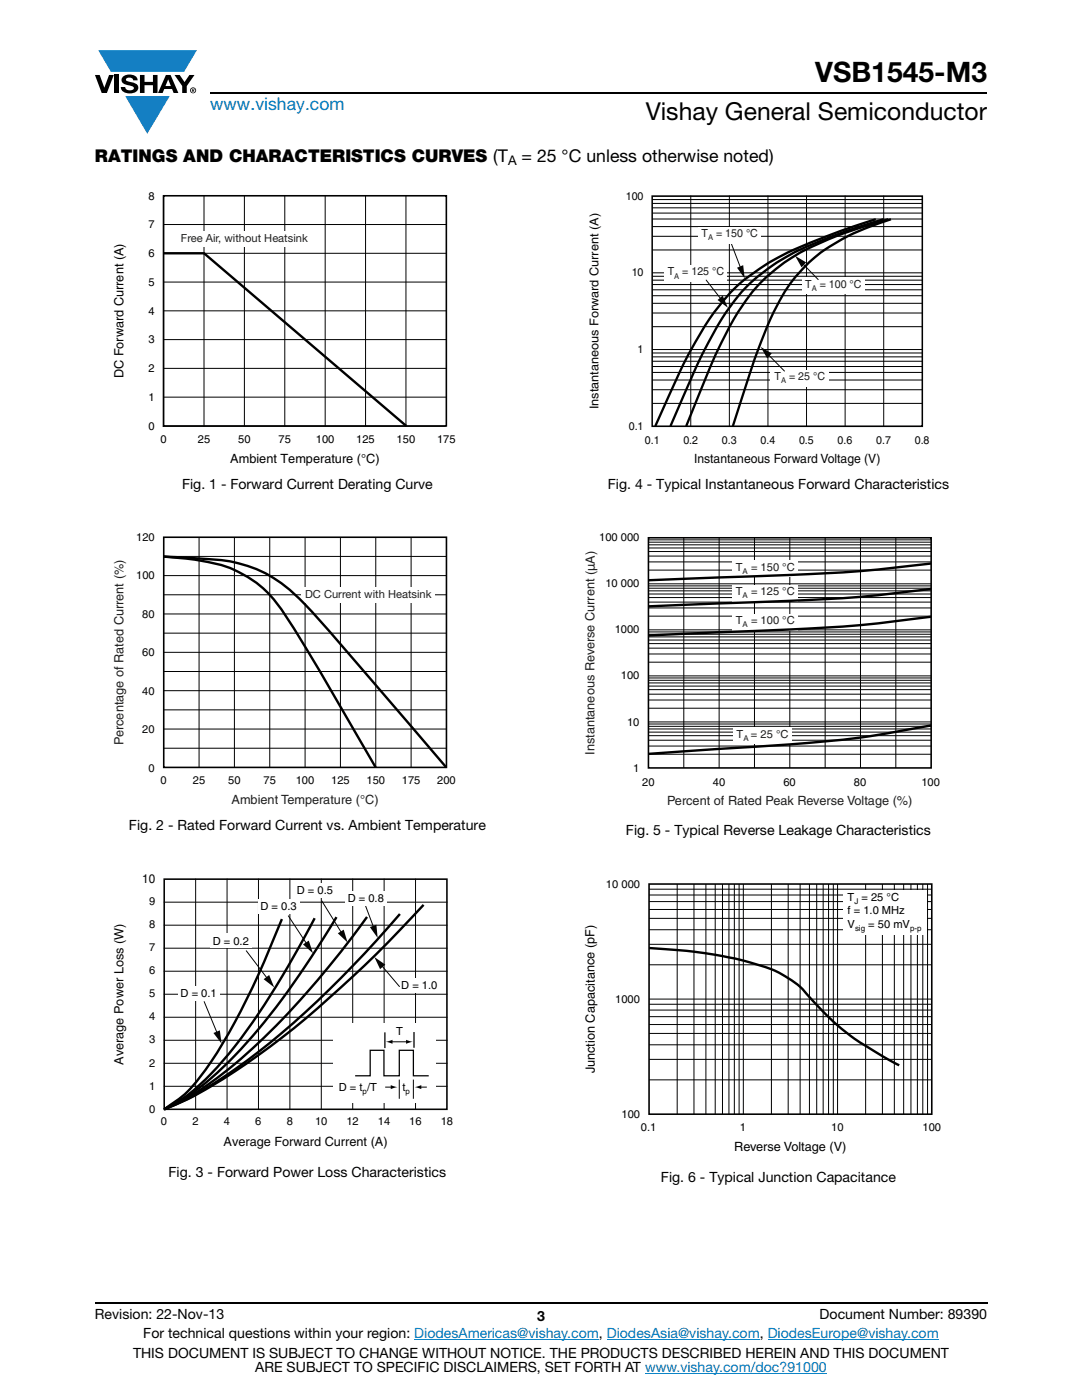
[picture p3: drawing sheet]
<svg xmlns="http://www.w3.org/2000/svg" width="216mm" height="279mm" viewBox="0 0 216 279" stroke-linecap="round" stroke-linejoin="round" font-family="sans-serif">
<g fill="#147fc3">
<path d="M19.6 10h19.7l-2.6 4.3h-1.1h-13.5z"/>
<path d="M25 19.2h8.9l-4.5 7.5z"/>
</g>
<g fill="#000">
<path d="M18.9 15h1l.9 2.5 1-2.5h.9l-1.4 3.6h-1zM22.9 15h.9v3.6h-.9zM24.6 15.3a2.1 2.1 0 0 1 2.8 .3l.1 .4h-.9a.79 .79 0 0 0-.7-.5 .79 .79 0 0 0-.8 .4l.3 .3 1 .2a1.08 1.08 0 0 1 1.2 1 1.08 1.08 0 0 1-1.1 1.2 1.73 1.73 0 0 1-2.4-1.2h.9a.96 .96 0 0 0 .8 .6 .96 .96 0 0 0 .9-.4 1.31 1.31 0 0 0-1.2-.6 1.03 1.03 0 0 1-1.1-.6 1.03 1.03 0 0 1 .2-1.1zM27.9 15h.9v1.3h1.7v-1.3h.9v3.6h-.9v-1.6h-1.7v1.6h-.9zM34.8 15h1.1l.9 1.4 1-1.4h1l-1.5 2.2v1.4h-.9v-1.4z"/>
<path d="M33.6 15.9l.5 1.3h-1.1zM33.1 15l-1.6 3.6h1l.3-.8h1.5l.3 .8h1l-1.6-3.6z"/>
<path d="M38.4 17.8h.2v.2h-.2zM38.3 17.7v.7h.1v-.3l.4 .3-.2-.3 .2-.2-.1-.2z"/>
<path d="M38.1 18a.46 .46 0 0 1 .9 0 .46 .46 0 0 1-.9 0zM37.9 18a.6 .6 0 0 0 1.2 0 .6 .6 0 0 0-1.2 0z"/>
</g>
<path d="M42 18.6h155M18.9 260h178.1" fill="none" stroke="#000" stroke-width=".36"/>
<path d="M82.7 267.3h36.8M121.1 267.3h30.5M128.7 274h36.3M153.2 267.3h34.1" fill="none" stroke="#007ec4" stroke-width=".2"/>
<path d="M22.4 37.9h68.5v55h-68.5z" fill="#fff"/>
<path d="M32.6 39.1h56.5v45.9h-56.5z" fill="none" stroke="#000" stroke-width=".32"/>
<g fill="none" stroke="#000" stroke-width=".2">
<path d="M32.6 39.1v46h56.2M40.7 39.1v45.9M48.8 39.1v45.9M56.8 39.1v45.9M64.9 39.1v45.9M72.9 39.1v45.9M81 39.1v45.9M32.6 56.3h56.5M32.6 50.6h56.5M32.6 44.8h56.5M32.6 79.3h56.5M32.6 62h56.5"/>
<path d="M32.6 67.8h56.5M32.6 73.5h56.5"/>
</g>
<path d="M32.6 50.5h8.1l40.4 34.5" fill="none" stroke="#000" stroke-width=".48"/>
<g fill="#fff">
<path d="M35.5 46.1h26.5v3.1h-26.5z"/>
<path d="M22.4 106h68.5v55h-68.5z"/>
</g>
<path d="M32.7 107.2h56.4v46h-56.4z" fill="none" stroke="#000" stroke-width=".32"/>
<g fill="none" stroke="#000" stroke-width=".2">
<path d="M32.7 111h56.4M32.7 114.9h56.4M32.7 118.7h56.4M39.7 107.2v46M46.8 107.2v46M53.8 107.2v46M60.9 107.2v46M67.9 107.2v46M75 107.2v46M82 107.2v46M32.7 122.5h56.4M32.7 126.4h56.4"/>
<path d="M32.7 130.2h56.4M32.7 134h56.4M32.7 137.8h56.4M32.7 141.7h56.4M32.7 145.5h56.4M32.7 149.3h56.4"/>
</g>
<path d="M60.2 117.1h26.6v3.2h-26.6z" fill="#fff"/>
<path d="M75 153.2l-4.7-8a370.7 370.7 0 0 0-14.8-24.4 22.8 22.8 0 0 0-15.8-9l-7-.7 7 .4a28.4 28.4 0 0 1 14.8 3.8 39 39 0 0 1 8.9 8.1l25.7 29.8" fill="none" stroke="#000" stroke-width=".48"/>
<path d="M22.4 174.2h68v55h-68z" fill="#fff"/>
<path d="M32.8 175.5h56.4v45.9h-56.4z" fill="none" stroke="#050504" stroke-width=".32"/>
<g fill="none" stroke="#050504" stroke-width=".2">
<path d="M39 175.5v45.9M45.3 175.5v45.9M51.6 175.5v45.9M57.8 175.5v45.9M64.1 175.5v45.9M70.4 175.5v45.9M76.6 175.5v45.9M82.9 175.5v45.9M32.8 180h56.4M32.8 184.6h56.4M32.8 189.2h56.4M32.8 193.8h56.4"/>
<path d="M32.8 198.4h56.4M40.7 199.9l2.7 6.4M32.8 207.6h56.4M32.8 212.2h56.4M32.8 216.8h56.4M32.8 203h56.4"/>
</g>
<path d="M42.6 206.2l1.3-.6 .3 2.7z" fill="#050504"/>
<path d="M57.5 182.8l3.8 5.7" fill="none" stroke="#050504" stroke-width=".2"/>
<path d="M60.5 188.5l1.1-.8 .9 2.6z" fill="#050504"/>
<path d="M49.1 189.7l4.3 5.7" fill="none" stroke="#050504" stroke-width=".2"/>
<path d="M52.6 195.4l1.1-.8 1 2.5z" fill="#050504"/>
<path d="M72.5 179.5l2.1 5.7" fill="none" stroke="#050504" stroke-width=".2"/>
<path d="M73.8 185l1.3-.5 .3 2.7z" fill="#050504"/>
<path d="M64.2 179.8l4 6.5" fill="none" stroke="#050504" stroke-width=".2"/>
<path d="M67.4 186.3l1.2-.8 .8 2.6z" fill="#050504"/>
<g fill="#fff">
<path d="M35.5 196.7h8.3v3h-8.3z"/>
<path d="M41.9 186.3h8.3v3h-8.3z"/>
<path d="M51.4 179.5h8.4v2.9h-8.4z"/>
<path d="M58.7 176.2h8.3v2.9h-8.3z"/>
<path d="M68.8 177.8h8.4v2.9h-8.4z"/>
<path d="M79.5 195.3h8.4v2.9h-8.4z"/>
</g>
<path d="M76.1 192.6l3.6 4.3" fill="none" stroke="#050504" stroke-width=".2"/>
<path d="M74.7 191l2.2 1.5-1.1 .9z" fill="#050504"/>
<path d="M66.4 204.3h20.5v15.8h-20.5z" fill="#fff"/>
<path d="M70.9 214.7h3v-5.1h2.7v5.1h3.1v-5.1h2.8v5.1h3M76.8 206v3.2M82.6 206v3.1" fill="none" stroke="#000" stroke-width=".25"/>
<path d="M76.9 217h1.3M78 207.9h3.3M79.7 215.5v3.8M82.5 215.5v3.8M83.8 217h1.4" fill="none" stroke="#000" stroke-width=".2"/>
<path d="M77 207.9l1.3-.4v.8zM78 216.6l1.3 .4-1.3 .4zM81 207.5l1.4 .4-1.4 .4zM82.7 217l1.4-.4v.8z" fill="#000"/>
<path d="M56.3 183.4a154.9 154.9 0 0 1-14.1 28.4l-.6 .8a25.8 25.8 0 0 1-8.8 8.8M62.8 183.3l-2.3 4.2a136.5 136.5 0 0 1-17.3 25.6 33.1 33.1 0 0 1-10.4 8.3M67.1 183l-4.6 7.4a117.4 117.4 0 0 1-20.9 25.2l-1.2 1a33.8 33.8 0 0 1-7.6 4.8M73.2 183l-4.9 6.6-5.8 7a110.5 110.5 0 0 1-24.4 22.1l-5.3 2.7M79.8 182.4l-7.6 8.5-8.9 8.9-7.6 6.8-7.6 6a72 72 0 0 1-15.3 8.8M84.5 180.6l-10 10.4-10.6 9.7-7.6 6.4-8.2 5.9a76.1 76.1 0 0 1-15.3 8.4" fill="none" stroke="#000" stroke-width=".48"/>
<path d="M117.3 37.9h68.2v55.1h-68.2z" fill="#fff"/>
<g fill="none" stroke="#000" stroke-width=".2">
<path d="M130.1 39.8h53.9M137.8 39.1v46M145.5 39.1v46M153.2 39.1v46M160.9 39.1v46M168.6 39.1v46M176.3 39.1v46M130.1 59h53.9M130.1 55.9h53.9M130.1 56.8h53.9M130.1 57.8h53.9M130.1 55.1h53.9"/>
<path d="M130.1 54.4h53.9M130.1 49.9h53.9M130.1 47.2h53.9M130.1 45.2h53.9M130.1 43.7h53.9M130.1 40.6h53.9M130.1 41.5h53.9M130.1 42.5h53.9M130.1 77.8h53.9M130.1 75.8h53.9M130.1 74.3h53.9M130.1 71.2h53.9"/>
<path d="M130.1 72.1h53.9M130.1 73.1h53.9M130.1 70.4h53.9M130.1 69.8h53.9M130.1 65.2h53.9M130.1 62.5h53.9M130.1 60.5h53.9M130.1 80.5h53.9"/>
</g>
<path d="M130.1 39.1h53.9v46h-53.9z" fill="none" stroke="#000" stroke-width=".31"/>
<path d="M145.9 48.6l1.9 5" fill="none" stroke="#050504" stroke-width=".2"/>
<path d="M147.1 53.4l1.2-.5 .3 2.7z" fill="#050504"/>
<g fill="#fff">
<path d="M139.4 45.2h12.5v3.4h-12.5z"/>
<path d="M132.6 52.9h12.5v3.4h-12.5z"/>
<path d="M160.1 55.3h12.4v3.4h-12.4z"/>
</g>
<path d="M140.9 55.9l3.1 3.9" fill="none" stroke="#050504" stroke-width=".2"/>
<path d="M143.2 59.9l1-.9 1.1 2.4z" fill="#050504"/>
<path d="M160.1 52.5l3.2 3.3" fill="none" stroke="#050504" stroke-width=".2"/>
<path d="M158.6 51.1l2.3 1.3-1 1z" fill="#050504"/>
<path d="M153.8 73.8h11.6v3.4h-11.6z" fill="#fff"/>
<path d="M153.2 70.7l3.3 3.4" fill="none" stroke="#050504" stroke-width=".2"/>
<path d="M151.8 69.2l2.2 1.3-.9 1z" fill="#050504"/>
<path d="M174.8 43.8l-7.7 2.6a69.6 69.6 0 0 0-14.9 6.8 35.2 35.2 0 0 0-12.5 13.5 128 128 0 0 0-8 16.3l-.9 2M176.3 43.8l-2 .6a99.9 99.9 0 0 0-17.4 6.9 34.4 34.4 0 0 0-14.2 14.6 163.2 163.2 0 0 0-8.5 18.1l-.4 1M177.2 43.8l-.6 .2a74.3 74.3 0 0 0-18.7 7.5 33.3 33.3 0 0 0-12.3 13.6 180.4 180.4 0 0 0-8.7 19.9M177.8 43.8a41.9 41.9 0 0 0-16.4 8.6 32.5 32.5 0 0 0-8 12 208.6 208.6 0 0 0-7.2 20.6" fill="none" stroke="#000" stroke-width=".47"/>
<path d="M116.5 106h71.1v55.1h-71.1z" fill="#fff"/>
<g fill="none" stroke="#000" stroke-width=".2">
<path d="M129.4 119.3h56.4M129.4 117.4h56.4M129.4 117.9h56.4M129.4 118.5h56.4M129.4 116.9h56.4M129.4 116.5h56.4M129.4 113.8h56.4M129.4 112.1h56.4M129.4 111h56.4M129.4 110.1h56.4M129.4 108.2h56.4M129.4 108.7h56.4"/>
<path d="M129.4 109.4h56.4M129.4 107.7h56.4M136.4 107.3v46M143.5 107.3v46M150.5 107.3v46M157.6 107.3v46M164.6 107.3v46M171.7 107.3v46M178.8 107.3v46M129.4 139.7h56.4M129.4 138.5h56.4M129.4 137.6h56.4"/>
<path d="M129.4 135.8h56.4M129.4 136.3h56.4M129.4 136.9h56.4M129.4 135.3h56.4M129.4 134.9h56.4M129.4 132.2h56.4M129.4 130.5h56.4M129.4 129.4h56.4M129.4 128.4h56.4M129.4 126.6h56.4M129.4 127.1h56.4M129.4 127.7h56.4"/>
<path d="M129.4 126.1h56.4M129.4 125.7h56.4M129.4 123h56.4M129.4 121.3h56.4M129.4 120.2h56.4M129.4 150.5h56.4M129.4 148.9h56.4M129.4 147.7h56.4M129.4 146.8h56.4M129.4 145h56.4M129.4 145.5h56.4M129.4 146.1h56.4"/>
<path d="M129.4 144.5h56.4M129.4 144.1h56.4M129.4 141.3h56.4"/>
</g>
<path d="M129.4 107.3h56.4v46h-56.4z" fill="none" stroke="#000" stroke-width=".32"/>
<g fill="#fff">
<path d="M146.2 111.8h13v3.4h-13z"/>
<path d="M146.3 145.1h11.7v3.4h-11.7z"/>
<path d="M146.2 122.5h13v3.4h-13z"/>
<path d="M146.2 116.7h13v3.4h-13z"/>
</g>
<path d="M185.8 117.5a376.7 376.7 0 0 1-42.3 2.9l-14.1 .6M185.8 112.5l-1.2 .1a414.8 414.8 0 0 1-42.3 2.7l-12.9 .5M185.8 123.1a356.5 356.5 0 0 1-42.3 3.1l-14.1 .6M185.8 144.8a248.9 248.9 0 0 1-40 4.5l-16.4 1.2" fill="none" stroke="#000" stroke-width=".48"/>
<path d="M116.5 175.2h71.3v55h-71.3z" fill="#fff"/>
<path d="M129.5 176.4h56.4v46h-56.4z" fill="none" stroke="#000" stroke-width=".32"/>
<g fill="none" stroke="#000" stroke-width=".2">
<path d="M129.5 178.6h56.4M129.5 179.9h56.4M129.5 177.5h56.4M135.1 176.4v46M138.5 176.4v46M140.9 176.4v46M142.7 176.4v46M144.2 176.4v46M145.5 176.4v46M146.5 176.4v46M147.5 176.4v46M148.3 176.4v46"/>
<path d="M153.9 176.4v46M157.3 176.4v46M159.7 176.4v46M161.5 176.4v46M163 176.4v46M164.3 176.4v46M165.3 176.4v46M166.3 176.4v46M167.1 176.4v46M172.7 176.4v46M176.1 176.4v46M178.5 176.4v46"/>
<path d="M180.3 176.4v46M181.8 176.4v46M183.1 176.4v46M184.1 176.4v46M185.1 176.4v46M129.5 199.4h56.4M129.5 192.5h56.4M129.5 188.5h56.4M129.5 185.5h56.4M129.5 183.3h56.4M129.5 181.5h56.4M129.5 215.5h56.4"/>
<path d="M129.5 211.4h56.4M129.5 208.5h56.4M129.5 206.2h56.4M129.5 201.6h56.4M129.5 202.9h56.4M129.5 204.5h56.4M129.5 200.4h56.4"/>
</g>
<path d="M168.2 177.7h16.6v8.8h-16.6z" fill="#fff"/>
<path d="M129.5 189.2l7.9 .6 5.8 .8a52.4 52.4 0 0 1 12.1 3.5 18.6 18.6 0 0 1 6.9 5.6 49.2 49.2 0 0 0 13.9 11.1l3.3 1.8" fill="none" stroke="#000" stroke-width=".48"/>
<text font-size="5.6" x="162.7" y="16.4">VSB1545-M3</text>
<text font-size="4.9" x="128.8" y="24">Vishay General Semiconductor</text>
<text font-size="3.5" fill="#007ec4" x="42" y="21.9">www.vishay.com</text>
<g font-size="3.5">
<text x="18.9" y="32.3">RATINGS AND CHARACTERISTICS CURVES (T</text>
<text x="104.1" y="32.3">= 25 °C unless otherwise noted)</text>
</g>
<g font-size="2.8">
<text x="36.3" y="97.5">Fig. 1 - Forward Current Derating Curve</text>
<text x="121.3" y="97.5">Fig. 4 - Typical Instantaneous Forward Characteristics</text>
<text x="25.7" y="165.7">Fig. 2 - Rated Forward Current vs. Ambient Temperature</text>
<text x="124.9" y="166.7">Fig. 5 - Typical Reverse Leakage Characteristics</text>
<text x="33.6" y="234.8">Fig. 3 - Forward Power Loss Characteristics</text>
<text x="131.9" y="235.9">Fig. 6 - Typical Junction Capacitance</text>
<text x="18.9" y="263.3">Revision: 22-Nov-13</text>
<text x="107.2" y="263.6">3</text>
<text x="163.6" y="263.3">Document Number: 89390</text>
<text x="28.6" y="267.1">For technical questions within your region: DiodesAmericas@vishay.com, DiodesAsia@vishay.com, DiodesEurope@vishay.com</text>
<text x="26.5" y="271">THIS DOCUMENT IS SUBJECT TO CHANGE WITHOUT NOTICE. THE PRODUCTS DESCRIBED HEREIN AND THIS DOCUMENT</text>
<text x="50.9" y="273.8">ARE SUBJECT TO SPECIFIC DISCLAIMERS, SET FORTH AT www.vishay.com/doc?91000</text>
</g>
<text font-size="2.6" x="101.4" y="33">A</text>
<g font-size="2.5">
<text x="24.6" y="75.5" transform="rotate(-90 24.6 75.5)">DC Forward Current (A)</text>
<text x="45.9" y="92.4">Ambient Temperature (°C)</text>
<text x="118.7" y="214.2" transform="rotate(-90 118.7 214.2)">Junction Capacitance (pF)</text>
<text x="146.5" y="229.7">Reverse Voltage (V)</text>
</g>
<g font-size="2.5" fill="#050504">
<text x="138.5" y="92.4">Instantaneous Forward Voltage (V)</text>
<text x="28.4" y="176.3">10</text>
<text x="24.6" y="212.5" transform="rotate(-90 24.6 212.5)">Average Power Loss (W)</text>
<text x="44.6" y="228.6">Average Forward Current (A)</text>
</g>
<g font-size="2.5" fill="#211e1e">
<text x="24.6" y="148.7" transform="rotate(-90 24.6 148.7)">Percentage of Rated Current (%)</text>
<text x="118.6" y="150.7" transform="rotate(-90 118.6 150.7)">Instantaneous Reverse Current (µA)</text>
<text x="46.2" y="160.5">Ambient Temperature (°C)</text>
<text x="133.1" y="160.6">Percent of Rated Peak Reverse Voltage (%)</text>
</g>
<text font-size="2.4" fill="#050504" x="119.4" y="81.7" transform="rotate(-90 119.4 81.7)">Instantaneous Forward Current (A)</text>
<g font-size="2.2">
<text x="29.6" y="39.8">8</text>
<text x="29.6" y="45.6">7</text>
<text x="29.6" y="51.3">6</text>
<text x="29.6" y="57.1">5</text>
<text x="29.6" y="62.8">4</text>
<text x="29.6" y="68.5">3</text>
<text x="29.6" y="74.3">2</text>
<text x="29.6" y="80">1</text>
<text x="29.6" y="85.8">0</text>
<text x="32" y="88.4">0</text>
<text x="39.5" y="88.4">25</text>
<text x="47.5" y="88.4">50</text>
<text x="55.6" y="88.4">75</text>
<text x="63" y="88.4">100</text>
<text x="71.1" y="88.4">125</text>
<text x="79.1" y="88.4">150</text>
<text x="87.2" y="88.4">175</text>
<text x="59.2" y="178.4">D = 0.5</text>
<text x="69.4" y="179.9">D = 0.8</text>
<text x="169.1" y="179.8">T = 25 °C</text>
<text x="52" y="181.6">D = 0.3</text>
<text x="169.1" y="182.5">f = 1.0 MHz</text>
<text x="169.1" y="185.1">V</text>
<text x="173.3" y="185.1">= 50 mV</text>
<text x="42.4" y="188.5">D = 0.2</text>
<text x="80.1" y="197.4">D = 1.0</text>
<text x="36" y="198.9">D = 0.1</text>
<text x="79" y="206.6">T</text>
<text x="67.6" y="217.8">D = t /T</text>
<text x="80.3" y="217.8">t</text>
</g>
<g font-size="2.2" fill="#050504">
<text x="124.9" y="39.8">100</text>
<text x="126.1" y="55.2">10</text>
<text x="127.2" y="70.5">1</text>
<text x="125.5" y="85.8">0.1</text>
<text x="128.7" y="88.6">0.1</text>
<text x="136.4" y="88.6">0.2</text>
<text x="144.1" y="88.6">0.3</text>
<text x="151.7" y="88.6">0.4</text>
<text x="159.4" y="88.6">0.5</text>
<text x="167.1" y="88.6">0.6</text>
<text x="174.8" y="88.6">0.7</text>
<text x="182.5" y="88.6">0.8</text>
<text x="27.2" y="108">120</text>
<text x="119.6" y="108">100 000</text>
<text x="27.2" y="115.6">100</text>
<text x="120.8" y="117.2">10 000</text>
<text x="28.4" y="123.3">80</text>
<text x="28.4" y="131">60</text>
<text x="122.7" y="126.4">1000</text>
<text x="123.9" y="135.6">100</text>
<text x="28.4" y="138.7">40</text>
<text x="28.4" y="146.3">20</text>
<text x="125.1" y="144.8">10</text>
<text x="29.6" y="154">0</text>
<text x="126.4" y="154">1</text>
<text x="32.1" y="156.5">0</text>
<text x="38.5" y="156.5">25</text>
<text x="45.5" y="156.5">50</text>
<text x="52.6" y="156.5">75</text>
<text x="59" y="156.5">100</text>
<text x="66.1" y="156.5">125</text>
<text x="73.1" y="156.5">150</text>
<text x="80.2" y="156.5">175</text>
<text x="87.2" y="156.5">200</text>
<text x="128.2" y="156.8">20</text>
<text x="142.2" y="156.8">40</text>
<text x="156.3" y="156.8">60</text>
<text x="170.4" y="156.8">80</text>
<text x="183.9" y="156.8">100</text>
<text x="120.9" y="177.1">10 000</text>
<text x="29.7" y="185.3">8</text>
<text x="29.7" y="180.7">9</text>
<text x="29.7" y="189.9">7</text>
<text x="29.7" y="194.5">6</text>
<text x="29.7" y="203.7">4</text>
<text x="29.7" y="199.1">5</text>
<text x="122.8" y="200.1">1000</text>
<text x="29.7" y="208.2">3</text>
<text x="29.7" y="212.8">2</text>
<text x="29.7" y="217.4">1</text>
<text x="29.7" y="222">0</text>
<text x="32.1" y="224.6">0</text>
<text x="38.4" y="224.6">2</text>
<text x="44.7" y="224.6">4</text>
<text x="50.9" y="224.6">6</text>
<text x="57.2" y="224.6">8</text>
<text x="62.9" y="224.6">10</text>
<text x="69.1" y="224.6">12</text>
<text x="75.4" y="224.6">14</text>
<text x="81.7" y="224.6">16</text>
<text x="87.9" y="224.6">18</text>
<text x="124" y="223.1">100</text>
<text x="127.9" y="225.7">0.1</text>
<text x="147.6" y="225.7">1</text>
<text x="165.9" y="225.7">10</text>
<text x="184.1" y="225.7">100</text>
</g>
<g font-size="2.2" fill="#211e1e">
<text x="140" y="47.3">T</text>
<text x="142.9" y="47.3">= 150 °C</text>
<text x="36.1" y="48.3">Free Air, without Heat</text>
<text x="57.4" y="48.3">sink</text>
<text x="133.2" y="55">T</text>
<text x="136.1" y="55">= 125 °C</text>
<text x="160.7" y="57.4">T</text>
<text x="163.6" y="57.4">= 100 °C</text>
<text x="154.6" y="75.9">T</text>
<text x="157.5" y="75.9">= 25 °C</text>
<text x="146.8" y="113.9">T</text>
<text x="149.9" y="113.9">= 150 °C</text>
<text x="60.9" y="119.4">DC Current with Heat</text>
<text x="82.1" y="119.4">sink</text>
<text x="146.8" y="118.8">T</text>
<text x="149.9" y="118.8">= 125 °C</text>
<text x="146.8" y="124.6">T</text>
<text x="149.9" y="124.6">= 100 °C</text>
<text x="147" y="147.2">T = 25 °C</text>
</g>
<g font-size="1.6" fill="#211e1e">
<text x="141.3" y="47.9">A</text>
<text x="134.5" y="55.6">A</text>
<text x="162" y="58.1">A</text>
<text x="155.9" y="76.5">A</text>
<text x="148.2" y="114.6">A</text>
<text x="148.2" y="119.4">A</text>
<text x="148.2" y="125.2">A</text>
<text x="148.3" y="147.8">A</text>
</g>
<g font-size="1.6">
<text x="170.5" y="180.4">J</text>
<text x="170.6" y="185.8">sig</text>
<text x="181.6" y="185.8">p-p</text>
<text x="72.4" y="218.4">p</text>
<text x="80.9" y="218.4">p</text>
</g>
</svg>
